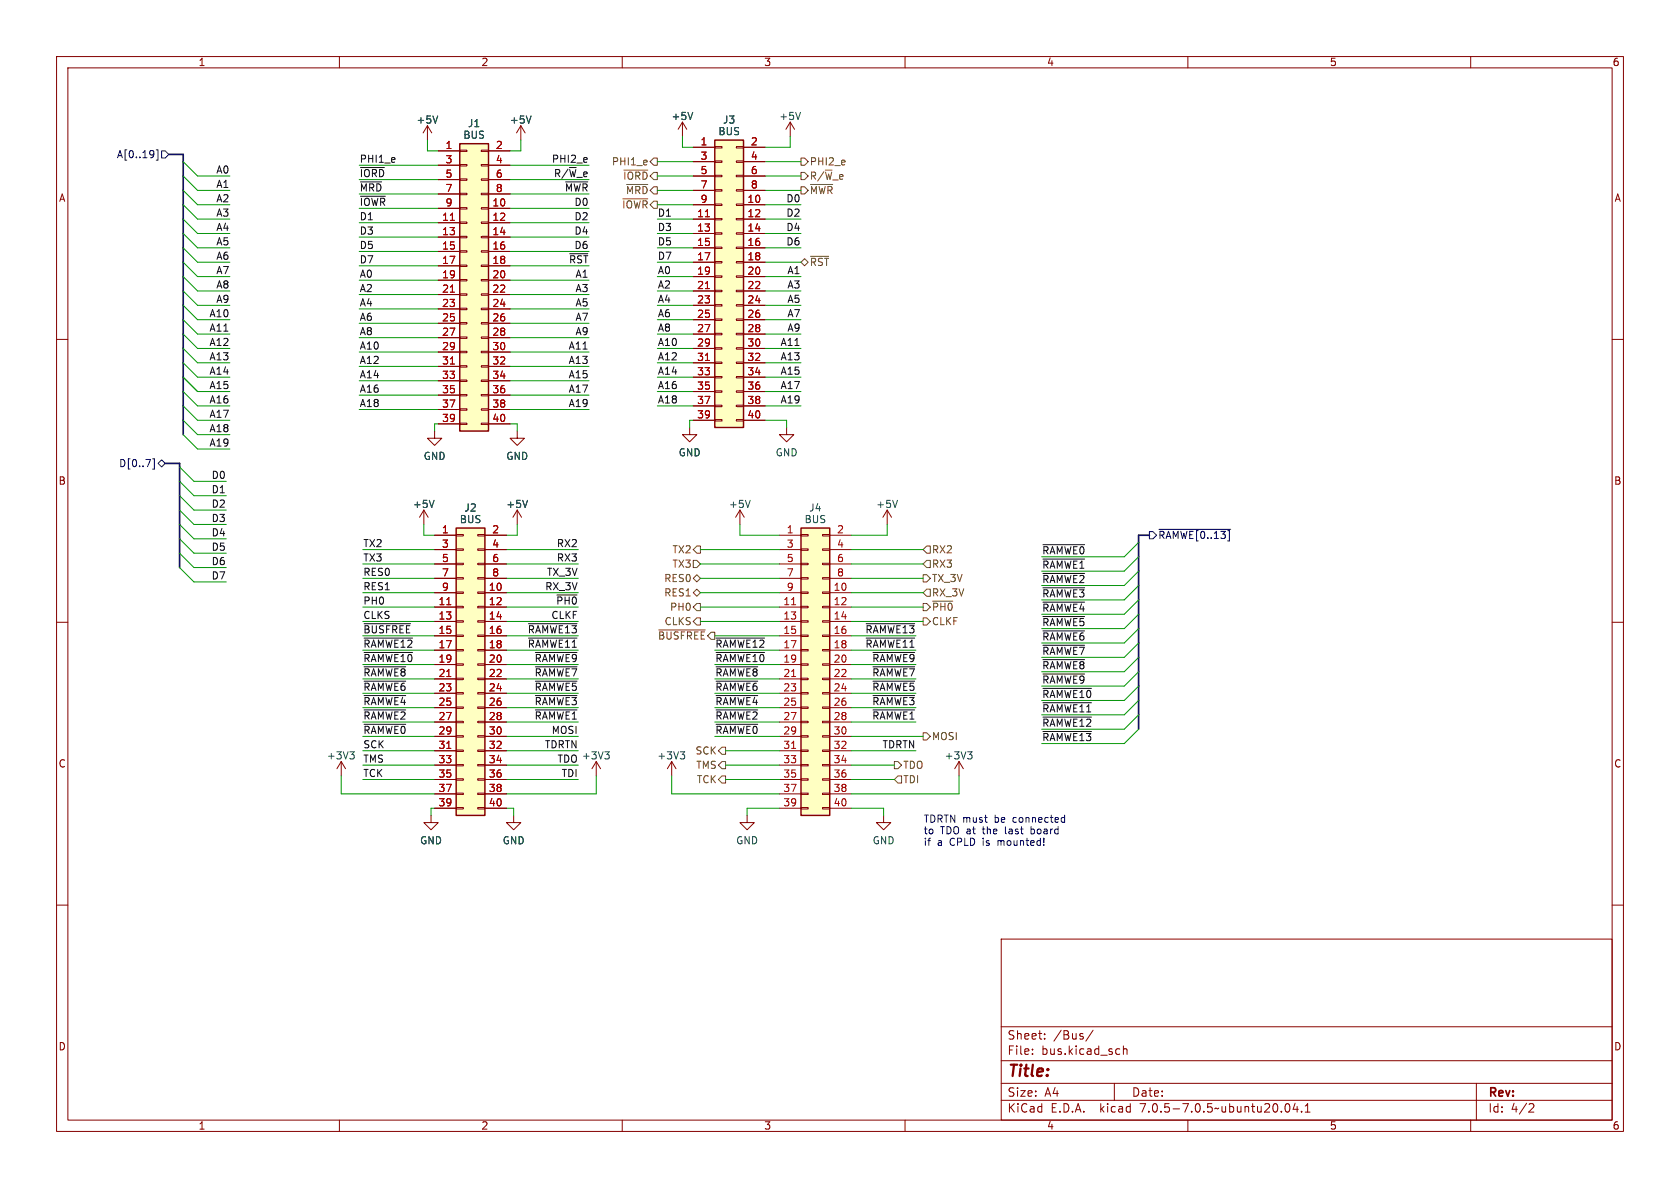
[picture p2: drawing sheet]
<svg xmlns="http://www.w3.org/2000/svg" width="297mm" height="210mm" viewBox="0 0 297 210" stroke-linecap="round" stroke-linejoin="round" font-family="sans-serif">
<g fill="none" stroke="#840000" stroke-width=".18">
<path d="M10 10h277v190h-277zM12 12h273v186h-273zM60 10v2M110 10v2M160 10v2M210 10v2M260 10v2M75.6 22.2l-.8 1.3M75.6 22.2v2.6M75.6 22.2l.7 1.3M77.5 26.7h3.8M77.5 36.8h3.8"/>
<path d="M77.5 39.4h3.8M77.5 29.2h3.8M77.5 31.8h3.8M77.5 34.3h3.8M81.3 39.2h1.2v.3h-1.2zM81.3 36.7h1.2v.3h-1.2zM81.3 34.2h1.2v.2h-1.2zM81.3 31.6h1.2v.3h-1.2zM81.3 29.1h1.2v.2h-1.2zM81.3 26.5h1.2v.3h-1.2zM85.1 39.2h1.3v.3h-1.3zM85.1 36.7h1.3v.3h-1.3z"/>
<path d="M85.1 34.2h1.3v.2h-1.3zM85.1 31.6h1.3v.3h-1.3zM85.1 29.1h1.3v.2h-1.3zM85.1 26.5h1.3v.3h-1.3zM86.4 26.7h3.8M86.4 36.8h3.8M86.4 39.4h3.8M86.4 29.2h3.8M86.4 31.8h3.8M86.4 34.3h3.8M92.1 22.2l.7 1.3M92.1 22.2v2.6"/>
<path d="M92.1 22.2l-.8 1.3M120.6 21.6l-.7 1.3M120.6 21.6v2.5M120.6 21.6l.8 1.3M122.6 26h3.8M122.6 36.2h3.8M122.6 38.7h3.8M122.6 28.6h3.8M122.6 31.1h3.8M122.6 33.7h3.8M126.4 38.6h1.2v.3h-1.2zM126.4 36.1h1.2v.2h-1.2z"/>
<path d="M126.4 33.5h1.2v.3h-1.2zM126.4 31h1.2v.2h-1.2zM126.4 28.4h1.2v.3h-1.2zM126.4 25.9h1.2v.3h-1.2zM130.2 38.6h1.2v.3h-1.2zM130.2 36.1h1.2v.2h-1.2zM130.2 33.5h1.2v.3h-1.2zM130.2 31h1.2v.2h-1.2zM130.2 28.4h1.2v.3h-1.2zM130.2 25.9h1.2v.3h-1.2zM131.4 26h3.9M131.4 36.2h3.9"/>
<path d="M131.4 38.7h3.9M131.4 28.6h3.9M131.4 31.1h3.9M131.4 33.7h3.9M139.7 21.6l.8 1.3M139.7 21.6v2.5M139.7 21.6l-.8 1.3M10 60h2M77.5 41.9h3.8M77.5 44.5h3.8M77.5 47h3.8M77.5 49.5h3.8"/>
<path d="M77.5 52.1h3.8M77.5 54.6h3.8M77.5 57.2h3.8M77.5 59.7h3.8M81.3 59.6h1.2v.2h-1.2zM81.3 57h1.2v.3h-1.2zM81.3 54.5h1.2v.2h-1.2zM81.3 51.9h1.2v.3h-1.2zM81.3 49.4h1.2v.3h-1.2zM81.3 46.9h1.2v.2h-1.2zM81.3 44.3h1.2v.3h-1.2zM81.3 41.8h1.2v.2h-1.2z"/>
<path d="M85.1 59.6h1.3v.2h-1.3zM85.1 57h1.3v.3h-1.3zM85.1 54.5h1.3v.2h-1.3zM85.1 51.9h1.3v.3h-1.3zM85.1 49.4h1.3v.3h-1.3zM85.1 46.9h1.3v.2h-1.3zM85.1 44.3h1.3v.3h-1.3zM85.1 41.8h1.3v.2h-1.3zM86.4 41.9h3.8M86.4 44.5h3.8M86.4 47h3.8M86.4 49.5h3.8"/>
<path d="M86.4 52.1h3.8M86.4 54.6h3.8M86.4 57.2h3.8M86.4 59.7h3.8M122.6 41.3h3.8M122.6 43.8h3.8M122.6 46.4h3.8M122.6 48.9h3.8M122.6 51.4h3.8M122.6 54h3.8M122.6 56.5h3.8M122.6 59.1h3.8"/>
<path d="M126.4 58.9h1.2v.3h-1.2zM126.4 56.4h1.2v.2h-1.2zM126.4 53.8h1.2v.3h-1.2zM126.4 51.3h1.2v.3h-1.2zM126.4 48.8h1.2v.2h-1.2zM126.4 46.2h1.2v.3h-1.2zM126.4 43.7h1.2v.2h-1.2zM126.4 41.1h1.2v.3h-1.2zM130.2 58.9h1.2v.3h-1.2zM130.2 56.4h1.2v.2h-1.2zM130.2 53.8h1.2v.3h-1.2zM130.2 51.3h1.2v.3h-1.2z"/>
<path d="M130.2 48.8h1.2v.2h-1.2zM130.2 46.2h1.2v.3h-1.2zM130.2 43.7h1.2v.2h-1.2zM130.2 41.1h1.2v.3h-1.2zM131.4 41.3h3.9M131.4 43.8h3.9M131.4 46.4h3.9M131.4 48.9h3.9M131.4 51.4h3.9M131.4 54h3.9M131.4 56.5h3.9M131.4 59.1h3.9"/>
<path d="M285 60h2M76.8 76.2v1.3h1.3l-1.3 1.2-1.2-1.2h1.2M77.5 62.2h3.8M77.5 64.8h3.8M77.5 67.3h3.8M77.5 69.9h3.8M77.5 72.4h3.8M77.5 74.9h3.8M81.3 74.8h1.2v.3h-1.2zM81.3 72.3h1.2v.2h-1.2zM81.3 69.7h1.2v.3h-1.2zM81.3 67.2h1.2v.2h-1.2z"/>
<path d="M81.3 64.6h1.2v.3h-1.2zM81.3 62.1h1.2v.3h-1.2zM85.1 74.8h1.3v.3h-1.3zM85.1 72.3h1.3v.2h-1.3zM85.1 69.7h1.3v.3h-1.3zM85.1 67.2h1.3v.2h-1.3zM85.1 64.6h1.3v.3h-1.3zM85.1 62.1h1.3v.3h-1.3zM86.4 62.2h3.8M86.4 64.8h3.8M86.4 67.3h3.8M86.4 69.9h3.8"/>
<path d="M86.4 72.4h3.8M86.4 74.9h3.8M91.4 76.2v1.3h1.3l-1.3 1.2-1.2-1.2h1.2M121.9 75.6v1.2h1.3l-1.3 1.3-1.3-1.3h1.3M122.6 61.6h3.8M122.6 64.1h3.8M122.6 66.7h3.8M122.6 69.2h3.8M122.6 71.8h3.8M122.6 74.3h3.8M126.4 74.2h1.2v.2h-1.2zM126.4 71.6h1.2v.3h-1.2z"/>
<path d="M126.4 69.1h1.2v.2h-1.2zM126.4 66.5h1.2v.3h-1.2zM126.4 64h1.2v.3h-1.2zM126.4 61.5h1.2v.2h-1.2zM130.2 74.2h1.2v.2h-1.2zM130.2 71.6h1.2v.3h-1.2zM130.2 69.1h1.2v.2h-1.2zM130.2 66.5h1.2v.3h-1.2zM130.2 64h1.2v.3h-1.2zM130.2 61.5h1.2v.2h-1.2zM131.4 61.6h3.9M131.4 64.1h3.9"/>
<path d="M131.4 66.7h3.9M131.4 69.2h3.9M131.4 71.8h3.9M131.4 74.3h3.9M139.1 75.6v1.2h1.2l-1.2 1.3-1.3-1.3h1.3M74.9 90.2l-.7 1.2M74.9 90.2v2.5M74.9 90.2l.8 1.2M76.8 94.6h3.8M76.8 97.2h3.8M76.8 99.7h3.8M80.6 99.6h1.3v.2h-1.3z"/>
<path d="M80.6 97h1.3v.3h-1.3zM80.6 94.5h1.3v.2h-1.3zM84.5 99.6h1.2v.2h-1.2zM84.5 97h1.2v.3h-1.2zM84.5 94.5h1.2v.2h-1.2zM85.7 94.6h3.8M85.7 97.2h3.8M85.7 99.7h3.8M91.4 90.2l.8 1.2M91.4 90.2v2.5M91.4 90.2l-.7 1.2M130.8 90.2l-.8 1.2"/>
<path d="M130.8 90.2v2.5M130.8 90.2l.8 1.2M137.8 94.6h3.8M137.8 97.2h3.8M137.8 99.7h3.8M141.6 99.6h1.3v.2h-1.3zM141.6 97h1.3v.3h-1.3zM141.6 94.5h1.3v.2h-1.3zM145.4 99.6h1.3v.2h-1.3zM145.4 97h1.3v.3h-1.3zM145.4 94.5h1.3v.2h-1.3zM146.7 94.6h3.8"/>
<path d="M146.7 97.2h3.8M146.7 99.7h3.8M156.8 90.2l.8 1.2M156.8 90.2v2.5M156.8 90.2l-.7 1.2M10 110h2M76.8 104.8h3.8M76.8 107.3h3.8M76.8 109.9h3.8M76.8 112.4h3.8M76.8 114.9h3.8M76.8 117.5h3.8"/>
<path d="M76.8 102.2h3.8M80.6 119.9h1.3v.2h-1.3zM80.6 117.3h1.3v.3h-1.3zM80.6 114.8h1.3v.3h-1.3zM80.6 112.3h1.3v.2h-1.3zM80.6 109.7h1.3v.3h-1.3zM80.6 107.2h1.3v.2h-1.3zM80.6 104.6h1.3v.3h-1.3zM80.6 102.1h1.3v.3h-1.3zM84.5 119.9h1.2v.2h-1.2zM84.5 117.3h1.2v.3h-1.2zM84.5 114.8h1.2v.3h-1.2z"/>
<path d="M84.5 112.3h1.2v.2h-1.2zM84.5 109.7h1.2v.3h-1.2zM84.5 107.2h1.2v.2h-1.2zM84.5 104.6h1.2v.3h-1.2zM84.5 102.1h1.2v.3h-1.2zM85.7 104.8h3.8M85.7 107.3h3.8M85.7 109.9h3.8M85.7 112.4h3.8M85.7 114.9h3.8M85.7 117.5h3.8M85.7 102.2h3.8"/>
<path d="M137.8 104.8h3.8M137.8 107.3h3.8M137.8 109.9h3.8M137.8 112.4h3.8M137.8 114.9h3.8M137.8 117.5h3.8M137.8 102.2h3.8M141.6 119.9h1.3v.2h-1.3zM141.6 117.3h1.3v.3h-1.3zM141.6 114.8h1.3v.3h-1.3zM141.6 112.3h1.3v.2h-1.3zM141.6 109.7h1.3v.3h-1.3z"/>
<path d="M141.6 107.2h1.3v.2h-1.3zM141.6 104.6h1.3v.3h-1.3zM141.6 102.1h1.3v.3h-1.3zM145.4 119.9h1.3v.2h-1.3zM145.4 117.3h1.3v.3h-1.3zM145.4 114.8h1.3v.3h-1.3zM145.4 112.3h1.3v.2h-1.3zM145.4 109.7h1.3v.3h-1.3zM145.4 107.2h1.3v.2h-1.3zM145.4 104.6h1.3v.3h-1.3zM145.4 102.1h1.3v.3h-1.3zM146.7 104.8h3.8"/>
<path d="M146.7 107.3h3.8M146.7 109.9h3.8M146.7 112.4h3.8M146.7 114.9h3.8M146.7 117.5h3.8M146.7 102.2h3.8M285 110h2M60.3 134.6l-.7 1.3M60.3 134.6v2.6M60.3 134.6l.8 1.3M76.8 120h3.8M76.8 122.6h3.8"/>
<path d="M76.8 125.1h3.8M76.8 127.6h3.8M76.8 130.2h3.8M76.8 132.7h3.8M76.8 135.3h3.8M76.8 137.8h3.8M80.6 137.7h1.3v.2h-1.3zM80.6 135.1h1.3v.3h-1.3zM80.6 132.6h1.3v.2h-1.3zM80.6 130h1.3v.3h-1.3zM80.6 127.5h1.3v.3h-1.3zM80.6 125h1.3v.2h-1.3z"/>
<path d="M80.6 122.4h1.3v.3h-1.3zM84.5 137.7h1.2v.2h-1.2zM84.5 135.1h1.2v.3h-1.2zM84.5 132.6h1.2v.2h-1.2zM84.5 130h1.2v.3h-1.2zM84.5 127.5h1.2v.3h-1.2zM84.5 125h1.2v.2h-1.2zM84.5 122.4h1.2v.3h-1.2zM85.7 120h3.8M85.7 122.6h3.8M85.7 125.1h3.8M85.7 127.6h3.8"/>
<path d="M85.7 130.2h3.8M85.7 132.7h3.8M85.7 135.3h3.8M85.7 137.8h3.8M105.4 134.6l-.8 1.3M105.4 134.6v2.6M105.4 134.6l.8 1.3M118.7 134.6l-.7 1.3M118.7 134.6v2.6M118.7 134.6l.8 1.3M137.8 120h3.8M137.8 122.6h3.8"/>
<path d="M137.8 125.1h3.8M137.8 127.6h3.8M137.8 130.2h3.8M137.8 132.7h3.8M137.8 135.3h3.8M137.8 137.8h3.8M141.6 137.7h1.3v.2h-1.3zM141.6 135.1h1.3v.3h-1.3zM141.6 132.6h1.3v.2h-1.3zM141.6 130h1.3v.3h-1.3zM141.6 127.5h1.3v.3h-1.3zM141.6 125h1.3v.2h-1.3z"/>
<path d="M141.6 122.4h1.3v.3h-1.3zM145.4 137.7h1.3v.2h-1.3zM145.4 135.1h1.3v.3h-1.3zM145.4 132.6h1.3v.2h-1.3zM145.4 130h1.3v.3h-1.3zM145.4 127.5h1.3v.3h-1.3zM145.4 125h1.3v.2h-1.3zM145.4 122.4h1.3v.3h-1.3zM146.7 120h3.8M146.7 122.6h3.8M146.7 125.1h3.8M146.7 127.6h3.8"/>
<path d="M146.7 130.2h3.8M146.7 132.7h3.8M146.7 135.3h3.8M146.7 137.8h3.8M169.5 134.6l-.7 1.3M169.5 134.6v2.6M169.5 134.6l.8 1.3M10 160h2M76.2 144.1v1.3h1.3l-1.3 1.3-1.3-1.3h1.3M76.8 140.3h3.8M76.8 142.9h3.8M80.6 142.7h1.3v.3h-1.3z"/>
<path d="M80.6 140.2h1.3v.3h-1.3zM84.5 142.7h1.2v.3h-1.2zM84.5 140.2h1.2v.3h-1.2zM85.7 140.3h3.8M85.7 142.9h3.8M90.8 144.1v1.3h1.3l-1.3 1.3-1.3-1.3h1.3M132.1 144.1v1.3h1.2l-1.2 1.3-1.3-1.3h1.3M137.8 140.3h3.8M137.8 142.9h3.8M141.6 142.7h1.3v.3h-1.3zM141.6 140.2h1.3v.3h-1.3zM145.4 142.7h1.3v.3h-1.3z"/>
<path d="M145.4 140.2h1.3v.3h-1.3zM146.7 140.3h3.8M146.7 142.9h3.8M156.2 144.1v1.3h1.3l-1.3 1.3-1.3-1.3h1.3M285 160h2M177 166h108v32h-108zM60 198v2M110 198v2M160 198v2M177 194.5h108M177 191.5h108M177 187.5h108"/>
<path d="M177 181.5h108M182.5 186.3v.1M182.5 185.5v.1M184.7 183.6v.1M184.7 182.8v.1M193.2 182.1l-1.2 2M197 191.5v3M197.8 185.4l.2 .1M198 186.3l-.2 .1M198.6 184.9v1.5M198.6 185.5l.2-.1 .4 .1v.9M210 198v2"/>
<path d="M226.5 196.5v.1M227.3 195.2l.2-.1a.81 .81 0 0 1 .6 .6 .81 .81 0 0 1-.3 .8l-.1 .1a.81 .81 0 0 1-.4-1.4zM229 195l-.4 1.1h.9M229.3 195.6v1M230.1 196.5v.1M230.7 196.6h.9M230.7 195.5l.5-.4v1.5M260 198v2M261 191.5v6.5M270.5 195.1l.5 .1 .2 .3-1 1.1h1"/>
</g>
<g fill="#ffffc2" stroke="#ffffc2" stroke-width=".18">
<path d="M126.4 24.8h5v50.8h-5z"/>
<path d="M80.6 93.3h5.1v50.8h-5.1z"/>
<path d="M141.6 93.3h5.1v50.8h-5.1z"/>
<path d="M81.3 25.4h5.1v50.8h-5.1z"/>
</g>
<path d="M81.3 25.4h5.1v50.8h-5.1zM126.4 24.8h5v50.8h-5zM80.6 93.3h5.1v50.8h-5.1zM141.6 93.3h5.1v50.8h-5.1z" fill="none" stroke="#840000" stroke-width=".25"/>
<path d="M79.6 39h.7M124.7 38.3h.7M79.6 51.7h.7M124.7 51h.7M79.6 64.4h.7M124.7 63.7h.7M79 106.9h.7M79 119.6h.7M139.9 106.9h.8M139.9 119.6h.8M79 132.3h.7M139.9 132.3h.8" fill="none" stroke="#a90000" stroke-width=".18"/>
<g fill="none" stroke="#006464" stroke-width=".18">
<path d="M122.5 19.9l-.5 1.2M141.5 19.9l-.4 1.2M77.4 20.5l-.4 1.3M93.9 20.5l-.4 1.3M76.7 88.4l-.4 1.3M93.3 88.4l-.5 1.3M132.6 88.4l-.4 1.3M158.7 88.4l-.5 1.3M61.8 132.9h.8l-.4 .5M62.4 133.4l.2 .2v.3l-.2 .3M106.9 132.9h.8l-.4 .5M107.5 133.4l.2 .2v.3l-.2 .3"/>
<path d="M120.3 132.9h.7l-.4 .5M120.8 133.4l.2 .2v.3l-.2 .3M171.1 132.9h.7l-.4 .5M171.6 133.4l.2 .2v.3l-.2 .3"/>
</g>
<g fill="none" stroke="#725600" stroke-width=".18">
<path d="M110.1 35.2h4.4M110.3 30.1h4.2M110.8 32.6h3.7M115.6 27.9h.6v1.3h-.6l-.7-.6zM141.6 33h.6l.7 .7-.7 .6h-.6zM141.6 27.9h.6l.7 .7-.7 .6h-.6zM141.6 30.5h.6l.7 .6-.7 .7h-.6zM143.3 32.6h3.9M142.2 45.7l.7 .7-.7 .6-.6-.6zM143.3 45.3h3.2M122.6 99.1h.6l.6 .6-.6 .6h-.6zM123.2 96.5h.6v1.3h-.6l-.6-.6z"/>
<path d="M163.8 99.1h.7v1.2h-.7l-.6-.6zM163.8 96.5h.7v1.3h-.7l-.6-.6zM116.5 111.4h8.2M122.6 104.8l.6-.7 .6 .7-.6 .6zM122.6 102.2l.6-.6 .6 .6-.6 .7zM123.2 109.2h.6v1.3h-.6l-.6-.6zM123.2 106.7h.6v1.3h-.6l-.6-.7zM163.2 106.7h.6l.7 .6-.7 .7h-.6zM163.2 109.2h.6l.7 .7-.7 .6h-.6zM163.2 101.6h.6l.7 .6-.7 .7h-.6zM163.8 104.1h.7v1.3h-.7l-.6-.6zM164.9 106.3h3.5"/>
<path d="M127.6 132.1h.7v1.3h-.7l-.6-.7zM127.6 137.2h.7v1.2h-.7l-.6-.6zM127.6 134.6h.7v1.3h-.7l-.6-.6zM158.1 134.6h.6l.7 .7-.7 .6h-.6zM158.7 137.2h.7v1.2h-.7l-.6-.6zM163.2 129.5h.6l.7 .7-.7 .6h-.6z"/>
</g>
<path d="M27.6 26.5h.3v1.8h-.3M28.6 26.7h.6l.6 .6-.6 .6h-.6zM27 81.1h.3v1.8h-.3M27.9 81.9l.7-.6 .6 .6-.6 .7zM203.2 94h.6l.7 .6-.7 .7h-.6zM204.9 93.6h12.7" fill="none" stroke="#000084" stroke-width=".18"/>
<g fill="none" stroke="#0f0f0f" stroke-width=".18">
<path d="M63.7 34.7h4.4M63.7 32.2h3.8M63.7 29.6h4.2M100 32.2h3.9M100.7 44.9h3.2M184.4 98.8h7.3M184.4 96.3h7.3M64.4 117.9h7.3M64.4 112.8h8.5M64.4 110.3h8.2M64.4 115.3h8.5M93.4 112.8h8.6"/>
<path d="M93.4 110.3h8.6M94.6 117.9h7.4M94.6 115.3h7.4M98.5 105.2h3.5M126.6 117.9h7.4M126.6 112.8h8.6M126.6 115.3h8.6M153.1 112.8h8.6M153.1 110.3h8.6M154.3 117.9h7.4M154.3 115.3h7.4M184.4 101.4h7.3"/>
<path d="M184.4 114.1h7.3M184.4 111.5h7.3M184.4 119.1h7.3M184.4 103.9h7.3M184.4 106.4h7.3M184.4 116.6h7.3M184.4 109h7.3M64.4 123h7.3M64.4 125.5h7.3M64.4 128h7.3M64.4 120.4h7.3M94.6 123h7.4"/>
<path d="M94.6 125.5h7.4M94.6 120.4h7.4M126.6 123h7.4M126.6 125.5h7.4M126.6 128h7.4M126.6 120.4h7.4M154.3 123h7.4M154.3 125.5h7.4M154.3 120.4h7.4M184.4 126.8h8.6M184.4 129.3h8.6M184.4 124.2h8.6"/>
<path d="M184.4 121.7h8.6"/>
</g>
<path d="M174.1 144.5h.4M174.4 145.4h.1M184.5 149.3v.1M184.5 148.2v.8M187.7 144.6h.5M187.7 145.3h.5M188.2 144.1v1.3" fill="none" stroke="#0000c2" stroke-width=".18"/>
<path d="M29.8 27.3h2.6v49.5M29.2 81.9h2.5v18.4M203.2 94.6h-1.9v34.3" fill="none" stroke="#000084" stroke-width=".3"/>
<g fill="none" stroke="#009600" stroke-width=".18">
<path d="M32.4 38.7l2.5 2.6h5.7M32.4 33.7l2.5 2.5h5.7M32.4 36.2l2.5 2.5h5.7M32.4 28.6l2.5 2.5h5.7M32.4 31.1l2.5 2.6h5.7M63.5 36.8h14M63.5 34.3h14M63.5 31.8h14M63.5 29.2h14M63.5 39.4h14M75.6 24.8v1.9h1.9M90.2 36.8h13.9"/>
<path d="M90.2 34.3h13.9M90.2 31.8h13.9M90.2 29.2h13.9M90.2 39.4h13.9M92.1 24.8v1.9h-1.9M116.2 28.6h6.4M116.2 36.2h6.4M116.2 38.7h6.4M116.2 31.1h6.4M116.2 33.7h6.4M120.6 24.1v1.9h2M135.3 28.6h6.3"/>
<path d="M135.3 36.2h6.3M135.3 38.7h6.3M135.3 31.1h6.3M135.3 33.7h6.3M139.7 24.1v1.9h-4.4M32.4 59.1l2.5 2.5h5.7M32.4 43.8l2.5 2.6h5.7M32.4 56.5l2.5 2.6h5.7M32.4 51.4l2.5 2.6h5.7M32.4 48.9l2.5 2.5h5.7M32.4 54l2.5 2.5h5.7M32.4 41.3l2.5 2.5h5.7"/>
<path d="M32.4 46.4l2.5 2.5h5.7M63.5 44.5h14M63.5 54.6h14M63.5 59.7h14M63.5 57.2h14M63.5 52.1h14M63.5 41.9h14M63.5 49.5h14M63.5 47h14M90.2 44.5h13.9M90.2 54.6h13.9M90.2 59.7h13.9"/>
<path d="M90.2 57.2h13.9M90.2 52.1h13.9M90.2 41.9h13.9M90.2 49.5h13.9M90.2 47h13.9M116.2 41.3h6.4M116.2 46.4h6.4M116.2 59.1h6.4M116.2 54h6.4M116.2 51.4h6.4M116.2 56.5h6.4M116.2 43.8h6.4"/>
<path d="M116.2 48.9h6.4M135.3 41.3h6.3M135.3 46.4h6.3M135.3 59.1h6.3M135.3 54h6.3M135.3 51.4h6.3M135.3 56.5h6.3M135.3 43.8h6.3M135.3 48.9h6.3M32.4 64.1l2.5 2.6h5.7M32.4 69.2l2.5 2.6h5.7M32.4 66.7l2.5 2.5h5.7"/>
<path d="M32.4 61.6l2.5 2.5h5.7M32.4 71.8l2.5 2.5h5.7M32.4 74.3l2.5 2.5h5.7M32.4 76.8l2.5 2.6h5.7M63.5 62.2h14M63.5 69.9h14M63.5 67.3h14M63.5 72.4h14M63.5 64.8h14M77.5 74.9h-.7v1.3M90.2 62.2h13.9M90.2 74.9h1.2v1.3"/>
<path d="M90.2 69.9h13.9M90.2 67.3h13.9M90.2 72.4h13.9M90.2 64.8h13.9M116.2 66.7h6.4M116.2 61.6h6.4M116.2 71.8h6.4M116.2 69.2h6.4M116.2 64.1h6.4M122.6 74.3h-.7v1.3M135.3 66.7h6.3M135.3 61.6h6.3"/>
<path d="M135.3 71.8h6.3M135.3 69.2h6.3M135.3 64.1h6.3M135.3 74.3h3.8v1.3M31.7 85.1l2.6 2.5h5.7M31.7 87.6l2.6 2.6h5.7M31.7 82.6l2.6 2.5h5.7M31.7 90.2l2.6 2.5h5.7M31.7 97.8l2.6 2.5h5.7M31.7 95.3l2.6 2.5h5.7M31.7 92.7l2.6 2.6h5.7M64.1 97.2h12.7"/>
<path d="M64.1 99.7h12.7M74.9 92.7v1.9h1.9M89.5 97.2h12.7M89.5 99.7h12.7M91.4 92.7v1.9h-1.9M123.8 97.2h14M123.8 99.7h14M130.8 92.7v1.9h7M150.5 97.2h12.7M150.5 99.7h12.7M156.8 92.7v1.9h-6.3M201.3 95.9l-2.5 2.5h-14.7"/>
<path d="M201.3 98.4l-2.5 2.6h-14.7M31.7 100.3l2.6 2.6h5.7M64.1 117.5h12.7M64.1 114.9h12.7M64.1 102.2h12.7M64.1 109.9h12.7M64.1 107.3h12.7M64.1 104.8h12.7M64.1 112.4h12.7M89.5 117.5h12.7M89.5 114.9h12.7M89.5 102.2h12.7"/>
<path d="M89.5 109.9h12.7M89.5 107.3h12.7M89.5 104.8h12.7M89.5 112.4h12.7M123.8 102.2h14M123.8 109.9h14M123.8 107.3h14M123.8 104.8h14M126.4 117.5h11.4M126.4 114.9h11.4M126.4 112.4h11.4M150.5 117.5h11.4"/>
<path d="M150.5 114.9h11.4M150.5 102.2h12.7M150.5 109.9h12.7M150.5 107.3h12.7M150.5 104.8h12.7M150.5 112.4h11.4M201.3 113.7l-2.5 2.5h-14.7M201.3 118.7l-2.5 2.6h-14.7M201.3 116.2l-2.5 2.5h-14.7M201.3 101l-2.5 2.5h-14.7M201.3 108.6l-2.5 2.5h-14.7M201.3 103.5l-2.5 2.5h-14.7"/>
<path d="M201.3 106l-2.5 2.6h-14.7M201.3 111.1l-2.5 2.6h-14.7M60.3 137.2v3.1h16.5M64.1 127.6h12.7M64.1 125.1h12.7M64.1 120h12.7M64.1 122.6h12.7M64.1 130.2h12.7M64.1 137.8h12.7M64.1 135.3h12.7M64.1 132.7h12.7M89.5 127.6h12.7"/>
<path d="M89.5 125.1h12.7M89.5 120h12.7M89.5 122.6h12.7M89.5 130.2h12.7M89.5 137.8h12.7M89.5 135.3h12.7M89.5 132.7h12.7M105.4 137.2v3.1h-15.9M118.7 137.2v3.1h19.1M126.4 127.6h11.4M126.4 125.1h11.4M126.4 120h11.4"/>
<path d="M126.4 122.6h11.4M126.4 130.2h11.4M128.3 137.8h9.5M128.3 135.3h9.5M128.3 132.7h9.5M150.5 127.6h11.4M150.5 125.1h11.4M150.5 120h11.4M150.5 122.6h11.4M150.5 130.2h12.7M150.5 137.8h7.6M150.5 135.3h7.6"/>
<path d="M150.5 132.7h11.4M169.5 137.2v3.1h-19M201.3 123.8l-2.5 2.6h-14.7M201.3 126.4l-2.5 2.5h-14.7M201.3 121.3l-2.5 2.5h-14.7M201.3 128.9l-2.5 2.5h-14.7M76.8 142.9h-.6v1.2M89.5 142.9h1.3v1.2M137.8 142.9h-5.7v1.2M150.5 142.9h5.7v1.2"/>
</g>
<text font-size="2.8" fill="#840000" x="178" y="190.8">Title:</text>
<g font-size="2.1" fill="#840000">
<text x="178" y="183.9">Sheet:</text>
<text x="186.2" y="183.9">/Bus/</text>
<text x="178" y="186.6">File:</text>
<text x="184" y="186.6">bus.kicad_sch</text>
<text x="178" y="196.8">KiCad</text>
<text x="178" y="194">Size:</text>
<text x="184.6" y="194">A4</text>
<text x="185.7" y="196.8">E.D.A.</text>
<text x="194.4" y="196.8">kicad</text>
<text x="200" y="194">Date:</text>
<text x="201.5" y="196.8">7.0.5-7.0.5~ubuntu20.04.1</text>
<text x="263" y="194.2">Rev:</text>
<text x="263" y="196.8">Id:</text>
<text x="267" y="196.8">4/2</text>
</g>
<g font-size="1.8" fill="#840000">
<text x="35" y="11.8">1</text>
<text x="85" y="11.8">2</text>
<text x="135" y="11.8">3</text>
<text x="185" y="11.8">4</text>
<text x="235" y="11.8">5</text>
<text x="285" y="11.8">6</text>
<text x="10.4" y="35.8">A</text>
<text x="285.4" y="35.8">A</text>
<text x="10.3" y="85.8">B</text>
<text x="285.3" y="85.8">B</text>
<text x="10.3" y="135.8">C</text>
<text x="285.3" y="135.8">C</text>
<text x="10.3" y="185.8">D</text>
<text x="285.3" y="185.8">D</text>
<text x="35" y="199.8">1</text>
<text x="85" y="199.8">2</text>
<text x="135" y="199.8">3</text>
<text x="185" y="199.8">4</text>
<text x="235" y="199.8">5</text>
<text x="285" y="199.8">6</text>
</g>
<g font-size="1.8" fill="#006464">
<text x="73.6" y="22">+5V</text>
<text x="82.7" y="22.6">J1</text>
<text x="90.1" y="22">+5V</text>
<text x="118.7" y="21.4">+5V</text>
<text x="127.8" y="22">J3</text>
<text x="137.7" y="21.4">+5V</text>
<text x="81.9" y="24.7">BUS</text>
<text x="126.9" y="24.1">BUS</text>
<text x="74.8" y="81.5">GND</text>
<text x="89.4" y="81.5">GND</text>
<text x="119.9" y="80.8">GND</text>
<text x="137.1" y="80.8">GND</text>
<text x="72.9" y="90">+5V</text>
<text x="89.4" y="90">+5V</text>
<text x="128.8" y="90">+5V</text>
<text x="154.8" y="90">+5V</text>
<text x="81.2" y="92.6">BUS</text>
<text x="82" y="90.6">J2</text>
<text x="142.2" y="92.6">BUS</text>
<text x="143" y="90.6">J4</text>
<text x="57.7" y="134.4">+3V3</text>
<text x="102.8" y="134.4">+3V3</text>
<text x="116.1" y="134.4">+3V3</text>
<text x="166.9" y="134.4">+3V3</text>
<text x="74.2" y="149.4">GND</text>
<text x="88.8" y="149.4">GND</text>
<text x="130.1" y="149.4">GND</text>
<text x="154.2" y="149.4">GND</text>
</g>
<g font-size="1.8" fill="#000084">
<text x="20.6" y="28.1">A[0..19]</text>
<text x="21" y="82.7">D[0..7]</text>
<text x="204.7" y="95.4">~{RAMWE[0..13]}</text>
</g>
<g font-size="1.8" fill="#0f0f0f">
<text x="63.5" y="28.9">PHI1_e</text>
<text x="97.5" y="28.9">PHI2_e</text>
<text x="38.2" y="35.8">A2</text>
<text x="38.2" y="33.3">A1</text>
<text x="38.2" y="30.8">A0</text>
<text x="63.5" y="33.9">~{MRD}</text>
<text x="63.5" y="31.4">~{IORD}</text>
<text x="97.9" y="31.4">R/~{W}_e</text>
<text x="99.8" y="33.9">~{MWR}</text>
<text x="139" y="35.8">D0</text>
<text x="38.2" y="38.4">A3</text>
<text x="38.2" y="40.9">A4</text>
<text x="63.5" y="41.6">D3</text>
<text x="63.5" y="36.5">~{IOWR}</text>
<text x="63.5" y="39">D1</text>
<text x="101.5" y="41.6">D4</text>
<text x="101.5" y="39">D2</text>
<text x="101.5" y="36.5">D0</text>
<text x="116.2" y="38.4">D1</text>
<text x="116.2" y="40.9">D3</text>
<text x="139" y="38.4">D2</text>
<text x="139" y="40.9">D4</text>
<text x="38.2" y="46">A6</text>
<text x="38.2" y="43.5">A5</text>
<text x="63.5" y="44.1">D5</text>
<text x="63.5" y="46.6">D7</text>
<text x="100.6" y="46.6">~{RST}</text>
<text x="101.5" y="44.1">D6</text>
<text x="116.2" y="43.5">D5</text>
<text x="116.2" y="46">D7</text>
<text x="139" y="43.5">D6</text>
<text x="38.2" y="51.1">A8</text>
<text x="38.2" y="53.6">A9</text>
<text x="38.2" y="48.5">A7</text>
<text x="63.5" y="49.2">A0</text>
<text x="63.5" y="51.7">A2</text>
<text x="101.7" y="51.7">A3</text>
<text x="101.7" y="49.2">A1</text>
<text x="116.2" y="53.6">A4</text>
<text x="116.2" y="51.1">A2</text>
<text x="116.2" y="48.5">A0</text>
<text x="139.2" y="51.1">A3</text>
<text x="139.2" y="48.5">A1</text>
<text x="139.2" y="53.6">A5</text>
<text x="37" y="58.7">A11</text>
<text x="37" y="56.2">A10</text>
<text x="63.5" y="59.3">A8</text>
<text x="63.5" y="54.3">A4</text>
<text x="63.5" y="56.8">A6</text>
<text x="101.7" y="56.8">A7</text>
<text x="101.7" y="59.3">A9</text>
<text x="101.7" y="54.3">A5</text>
<text x="116.2" y="58.7">A8</text>
<text x="116.2" y="56.2">A6</text>
<text x="139.2" y="56.2">A7</text>
<text x="139.2" y="58.7">A9</text>
<text x="37" y="63.8">A13</text>
<text x="37" y="61.2">A12</text>
<text x="63.5" y="64.4">A12</text>
<text x="63.5" y="61.9">A10</text>
<text x="100.5" y="64.4">A13</text>
<text x="100.5" y="61.9">A11</text>
<text x="116.2" y="61.2">A10</text>
<text x="116.2" y="63.8">A12</text>
<text x="138" y="63.8">A13</text>
<text x="138" y="61.2">A11</text>
<text x="37" y="68.9">A15</text>
<text x="37" y="71.4">A16</text>
<text x="37" y="66.3">A14</text>
<text x="63.5" y="67">A14</text>
<text x="63.5" y="69.5">A16</text>
<text x="100.5" y="67">A15</text>
<text x="100.5" y="69.5">A17</text>
<text x="116.2" y="66.3">A14</text>
<text x="116.2" y="71.4">A18</text>
<text x="116.2" y="68.9">A16</text>
<text x="138" y="68.9">A17</text>
<text x="138" y="66.3">A15</text>
<text x="138" y="71.4">A19</text>
<text x="37" y="76.5">A18</text>
<text x="37" y="73.9">A17</text>
<text x="63.5" y="72">A18</text>
<text x="100.5" y="72">A19</text>
<text x="37" y="79">A19</text>
<text x="37.4" y="84.7">D0</text>
<text x="37.4" y="87.3">D1</text>
<text x="37.4" y="89.8">D2</text>
<text x="37.4" y="92.4">D3</text>
<text x="37.4" y="94.9">D4</text>
<text x="37.4" y="100">D6</text>
<text x="37.4" y="97.4">D5</text>
<text x="64.1" y="101.9">RES0</text>
<text x="64.1" y="96.8">TX2</text>
<text x="64.1" y="99.3">TX3</text>
<text x="96.7" y="101.9">TX_3V</text>
<text x="98.4" y="96.8">RX2</text>
<text x="98.4" y="99.3">RX3</text>
<text x="184.1" y="100.6">~{RAMWE1}</text>
<text x="184.1" y="98.1">~{RAMWE0}</text>
<text x="37.4" y="102.5">D7</text>
<text x="64.1" y="107">PH0</text>
<text x="64.1" y="104.4">RES1</text>
<text x="96.4" y="104.4">RX_3V</text>
<text x="98.3" y="107">~{PH0}</text>
<text x="184.1" y="103.2">~{RAMWE2}</text>
<text x="184.1" y="105.7">~{RAMWE3}</text>
<text x="64.1" y="109.5">CLKS</text>
<text x="64.1" y="112">~{BUSFREE}</text>
<text x="93.3" y="112">~{RAMWE13}</text>
<text x="97.5" y="109.5">CLKF</text>
<text x="116.3" y="113.2">~{BUSFREE}</text>
<text x="153" y="112">~{RAMWE13}</text>
<text x="184.1" y="113.3">~{RAMWE6}</text>
<text x="184.1" y="108.2">~{RAMWE4}</text>
<text x="184.1" y="110.8">~{RAMWE5}</text>
<text x="64.1" y="119.7">~{RAMWE8}</text>
<text x="64.1" y="114.6">~{RAMWE12}</text>
<text x="64.1" y="117.1">~{RAMWE10}</text>
<text x="93.3" y="114.6">~{RAMWE11}</text>
<text x="94.5" y="117.1">~{RAMWE9}</text>
<text x="94.5" y="119.7">~{RAMWE7}</text>
<text x="126.4" y="114.6">~{RAMWE12} 17</text>
<text x="126.4" y="119.7">~{RAMWE8}</text>
<text x="126.4" y="117.1">~{RAMWE10} 19</text>
<text x="153" y="114.6">~{RAMWE11}</text>
<text x="154.2" y="119.7">~{RAMWE7}</text>
<text x="154.2" y="117.1">~{RAMWE9}</text>
<text x="184.1" y="115.9">~{RAMWE7}</text>
<text x="184.1" y="118.4">~{RAMWE8}</text>
<text x="64.1" y="122.2">~{RAMWE6}</text>
<text x="64.1" y="124.7">~{RAMWE4}</text>
<text x="94.5" y="124.7">~{RAMWE3}</text>
<text x="94.5" y="122.2">~{RAMWE5}</text>
<text x="126.4" y="124.7">~{RAMWE4}</text>
<text x="126.4" y="122.2">~{RAMWE6}</text>
<text x="154.2" y="124.7">~{RAMWE3}</text>
<text x="154.2" y="122.2">~{RAMWE5}</text>
<text x="184.1" y="123.5">~{RAMWE10}</text>
<text x="184.1" y="120.9">~{RAMWE9}</text>
<text x="64.1" y="127.3">~{RAMWE2}</text>
<text x="64.1" y="129.8">~{RAMWE0}</text>
<text x="94.5" y="127.3">~{RAMWE1}</text>
<text x="97.5" y="129.8">MOSI</text>
<text x="126.4" y="127.3">~{RAMWE2}</text>
<text x="126.4" y="129.8">~{RAMWE0}</text>
<text x="154.2" y="127.3">~{RAMWE1}</text>
<text x="184.1" y="128.6">~{RAMWE12}</text>
<text x="184.1" y="131.1">~{RAMWE13}</text>
<text x="184.1" y="126">~{RAMWE11}</text>
<text x="64.1" y="137.4">TCK</text>
<text x="64.1" y="134.9">TMS</text>
<text x="64.1" y="132.4">SCK</text>
<text x="96.3" y="132.4">TDRTN</text>
<text x="98.5" y="134.9">TDO</text>
<text x="99.3" y="137.4">TDI</text>
<text x="156" y="132.4">TDRTN</text>
</g>
<g font-size="1.8" fill="#a90000">
<text x="78.7" y="26.4">1</text>
<text x="78.7" y="29">3</text>
<text x="87.6" y="26.4">2</text>
<text x="87.6" y="29">4</text>
<text x="123.8" y="25.8">1</text>
<text x="123.8" y="28.3">3</text>
<text x="132.7" y="25.8">2</text>
<text x="132.7" y="28.3">4</text>
<text x="78.7" y="31.5">5</text>
<text x="78.7" y="34">7</text>
<text x="87.6" y="31.5">6</text>
<text x="87.6" y="34">8</text>
<text x="123.8" y="30.9">5</text>
<text x="123.8" y="33.4">7</text>
<text x="123.8" y="35.9">9</text>
<text x="132.1" y="35.9">10</text>
<text x="132.7" y="30.9">6</text>
<text x="132.7" y="33.4">8</text>
<text x="78.1" y="39.1">11</text>
<text x="78.1" y="41.7">13</text>
<text x="78.7" y="36.6">9</text>
<text x="87" y="36.6">10</text>
<text x="87" y="39.1">12</text>
<text x="87" y="41.7">14</text>
<text x="123.2" y="38.5">11</text>
<text x="123.2" y="41">13</text>
<text x="132.1" y="38.5">12</text>
<text x="132.1" y="41">14</text>
<text x="78.1" y="44.2">15</text>
<text x="78.1" y="46.7">17</text>
<text x="87" y="44.2">16</text>
<text x="87" y="46.7">18</text>
<text x="123.2" y="43.6">15</text>
<text x="123.2" y="46.1">17</text>
<text x="132.1" y="43.6">16</text>
<text x="132.1" y="46.1">18</text>
<text x="78.1" y="49.3">19</text>
<text x="78.1" y="51.8">21</text>
<text x="87" y="49.3">20</text>
<text x="87" y="51.8">22</text>
<text x="123.2" y="48.6">19</text>
<text x="123.2" y="51.2">21</text>
<text x="123.2" y="53.7">23</text>
<text x="132.1" y="48.6">20</text>
<text x="132.1" y="51.2">22</text>
<text x="132.1" y="53.7">24</text>
<text x="78.1" y="54.4">23</text>
<text x="78.1" y="56.9">25</text>
<text x="78.1" y="59.4">27</text>
<text x="87" y="54.4">24</text>
<text x="87" y="56.9">26</text>
<text x="87" y="59.4">28</text>
<text x="123.2" y="56.3">25</text>
<text x="123.2" y="58.8">27</text>
<text x="132.1" y="56.3">26</text>
<text x="132.1" y="58.8">28</text>
<text x="78.1" y="62">29</text>
<text x="78.1" y="64.5">31</text>
<text x="87" y="62">30</text>
<text x="87" y="64.5">32</text>
<text x="123.2" y="61.3">29</text>
<text x="123.2" y="63.9">31</text>
<text x="132.1" y="61.3">30</text>
<text x="132.1" y="63.9">32</text>
<text x="78.1" y="67.1">33</text>
<text x="78.1" y="69.6">35</text>
<text x="87" y="67.1">34</text>
<text x="87" y="69.6">36</text>
<text x="123.2" y="66.4">33</text>
<text x="123.2" y="69">35</text>
<text x="123.2" y="71.5">37</text>
<text x="132.1" y="66.4">34</text>
<text x="132.1" y="69">36</text>
<text x="132.1" y="71.5">38</text>
<text x="78.1" y="72.1">37</text>
<text x="78.1" y="74.7">39</text>
<text x="87" y="72.1">38</text>
<text x="87" y="74.7">40</text>
<text x="123.2" y="74">39</text>
<text x="132.1" y="74">40</text>
<text x="78.1" y="94.4">1</text>
<text x="87" y="94.4">2</text>
<text x="139" y="94.4">1</text>
<text x="147.9" y="94.4">2</text>
<text x="78.1" y="96.9">3</text>
<text x="78.1" y="99.4">5</text>
<text x="78.1" y="102">7</text>
<text x="87" y="96.9">4</text>
<text x="87" y="99.4">6</text>
<text x="87" y="102">8</text>
<text x="139" y="96.9">3</text>
<text x="139" y="99.4">5</text>
<text x="139" y="102">7</text>
<text x="147.9" y="96.9">4</text>
<text x="147.9" y="99.4">6</text>
<text x="147.9" y="102">8</text>
<text x="77.5" y="107.1">11</text>
<text x="78.1" y="104.5">9</text>
<text x="86.4" y="104.5">10</text>
<text x="86.4" y="107.1">12</text>
<text x="138.4" y="107.1">11</text>
<text x="139" y="104.5">9</text>
<text x="147.3" y="104.5">10</text>
<text x="147.3" y="107.1">12</text>
<text x="77.5" y="109.6">13</text>
<text x="77.5" y="112.1">15</text>
<text x="86.4" y="109.6">14</text>
<text x="86.4" y="112.1">16</text>
<text x="138.4" y="109.6">13</text>
<text x="138.4" y="112.1">15</text>
<text x="147.3" y="109.6">14</text>
<text x="147.3" y="112.1">16</text>
<text x="77.5" y="114.7">17</text>
<text x="77.5" y="117.2">19</text>
<text x="77.5" y="119.8">21</text>
<text x="86.4" y="114.7">18</text>
<text x="86.4" y="117.2">20</text>
<text x="86.4" y="119.8">22</text>
<text x="138.4" y="119.8">21</text>
<text x="147.3" y="114.7">18</text>
<text x="147.3" y="117.2">20</text>
<text x="147.3" y="119.8">22</text>
<text x="77.5" y="122.3">23</text>
<text x="77.5" y="124.8">25</text>
<text x="86.4" y="122.3">24</text>
<text x="86.4" y="124.8">26</text>
<text x="138.4" y="122.3">23</text>
<text x="138.4" y="124.8">25</text>
<text x="147.3" y="122.3">24</text>
<text x="147.3" y="124.8">26</text>
<text x="77.5" y="127.4">27</text>
<text x="77.5" y="129.9">29</text>
<text x="86.4" y="127.4">28</text>
<text x="86.4" y="129.9">30</text>
<text x="138.4" y="127.4">27</text>
<text x="138.4" y="129.9">29</text>
<text x="147.3" y="127.4">28</text>
<text x="147.3" y="129.9">30</text>
<text x="77.5" y="132.5">31</text>
<text x="77.5" y="135">33</text>
<text x="77.5" y="137.5">35</text>
<text x="86.4" y="132.5">32</text>
<text x="86.4" y="135">34</text>
<text x="86.4" y="137.5">36</text>
<text x="138.4" y="132.5">31</text>
<text x="138.4" y="135">33</text>
<text x="138.4" y="137.5">35</text>
<text x="147.3" y="132.5">32</text>
<text x="147.3" y="135">34</text>
<text x="147.3" y="137.5">36</text>
<text x="77.5" y="140.1">37</text>
<text x="77.5" y="142.6">39</text>
<text x="86.4" y="140.1">38</text>
<text x="86.4" y="142.6">40</text>
<text x="138.4" y="140.1">37</text>
<text x="138.4" y="142.6">39</text>
<text x="147.3" y="140.1">38</text>
<text x="147.3" y="142.6">40</text>
</g>
<g font-size="1.8" fill="#725600">
<text x="108.1" y="29.4">PHI1_e</text>
<text x="143.1" y="29.4">PHI2_e</text>
<text x="110.1" y="31.9">~{IORD}</text>
<text x="110.6" y="34.5">~{MRD}</text>
<text x="143.1" y="34.5">~{MWR}</text>
<text x="143.1" y="31.9">R/~{W}_e</text>
<text x="110" y="37">~{IOWR}</text>
<text x="143.1" y="47.2">~{RST}</text>
<text x="118.9" y="100.5">TX3</text>
<text x="118.9" y="98">TX2</text>
<text x="164.7" y="100.5">RX3</text>
<text x="164.7" y="98">RX2</text>
<text x="117.4" y="105.6">RES1</text>
<text x="117.4" y="103.1">RES0</text>
<text x="164.7" y="105.6">RX_3V</text>
<text x="164.7" y="103.1">TX_3V</text>
<text x="117.5" y="110.7">CLKS</text>
<text x="118.4" y="108.1">PH0</text>
<text x="164.7" y="108.1">~{PH0}</text>
<text x="164.7" y="110.7">CLKF</text>
<text x="164.7" y="131">MOSI</text>
<text x="122.9" y="133.5">SCK</text>
<text x="123.1" y="136.1">TMS</text>
<text x="159.6" y="136.1">TDO</text>
<text x="123.2" y="138.6">TCK</text>
<text x="159.6" y="138.6">TDI</text>
</g>
<g font-size="1.8" fill="#0000c2">
<text x="163.2" y="145.5">TDRTN must</text>
<text x="163.2" y="147.6">to</text>
<text x="163.2" y="149.6">if</text>
<text x="165.6" y="149.6">a</text>
<text x="166.2" y="147.6">TDO at</text>
<text x="167.9" y="149.6">CPLD is</text>
<text x="173.8" y="147.6">the</text>
<text x="175.8" y="145.5">be</text>
<text x="176.5" y="149.6">mounted!</text>
<text x="177.9" y="147.6">last</text>
<text x="179.1" y="145.5">connected</text>
<text x="182.5" y="147.6">board</text>
</g>
</svg>
